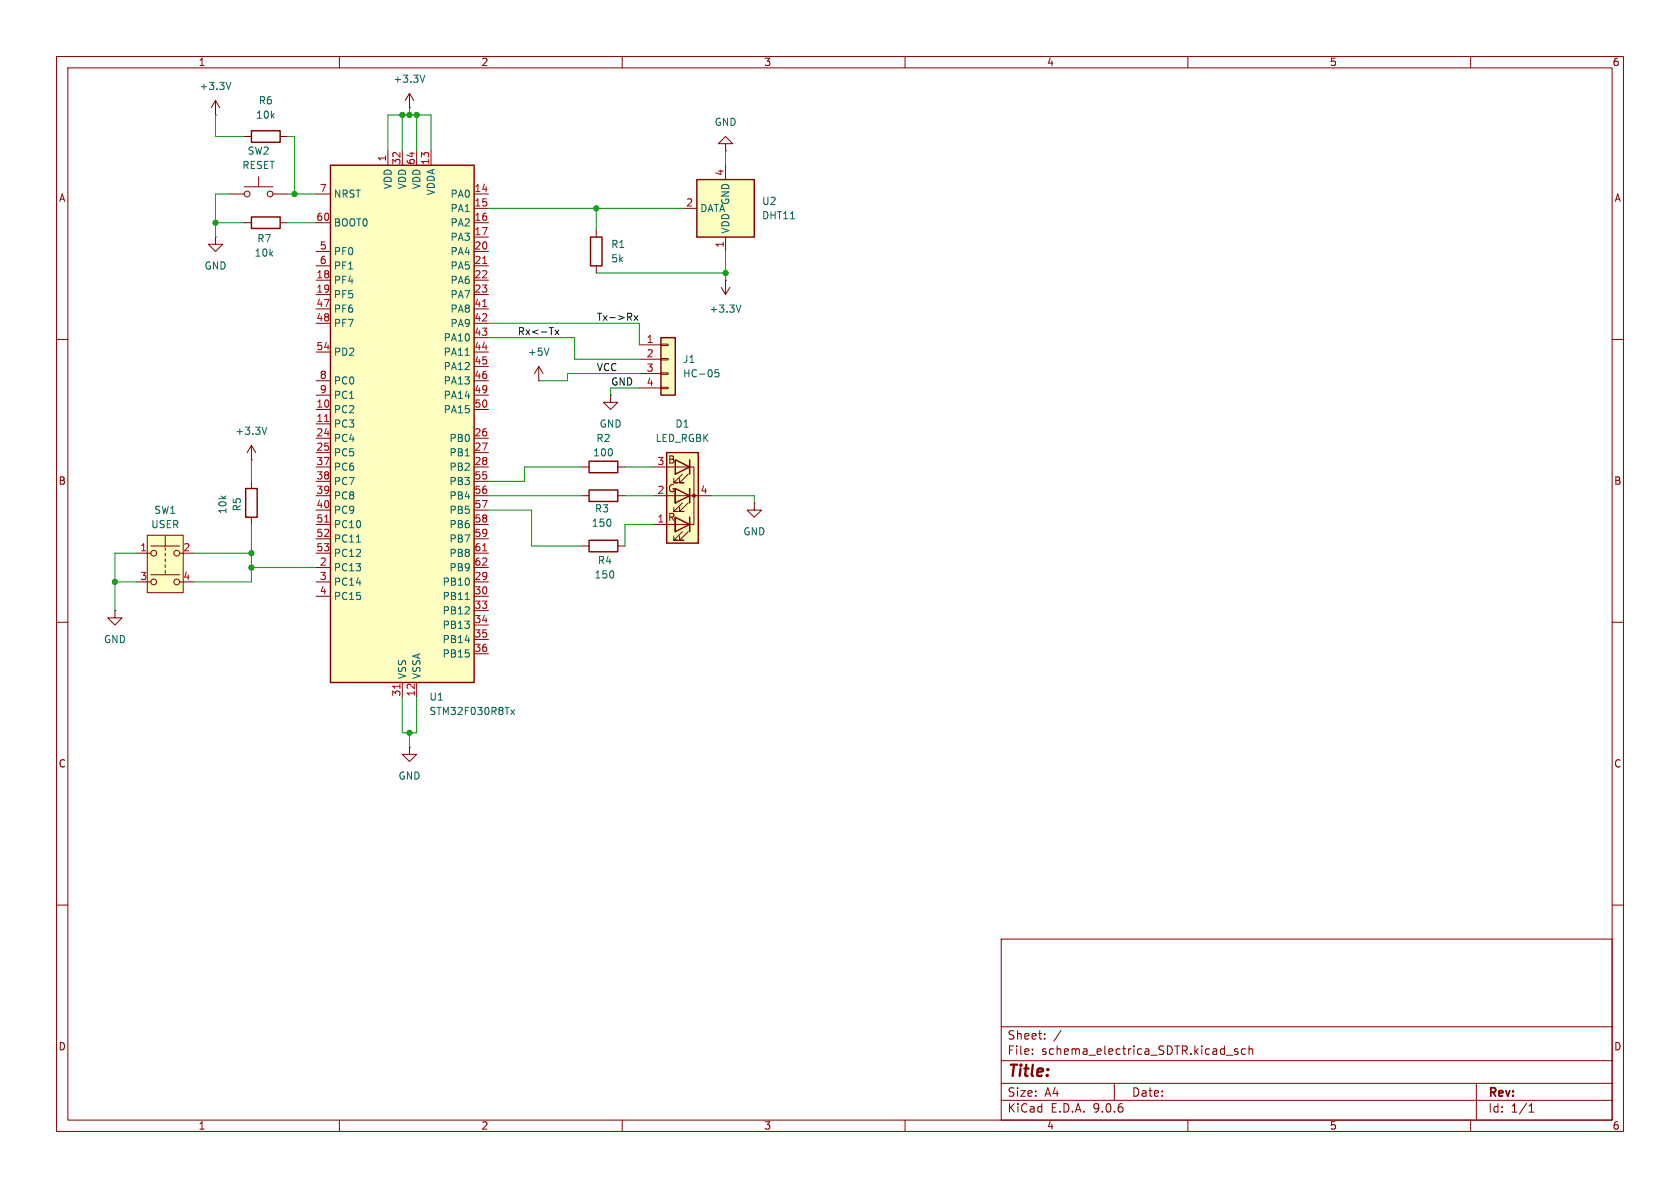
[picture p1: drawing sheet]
<svg xmlns="http://www.w3.org/2000/svg" width="297mm" height="210mm" viewBox="0 0 297 210" stroke-linecap="round" stroke-linejoin="round" font-family="sans-serif">
<g fill="none" stroke="#840000" stroke-width=".18">
<path d="M10 10h277v190h-277zM12 12h273v186h-273zM60 10v2M110 10v2M160 10v2M210 10v2M260 10v2M10 60h2M285 60h2M10 110h2M285 110h2M10 160h2"/>
<path d="M177 166h108v32h-108zM285 160h2M60 198v2M110 198v2M160 198v2M177 194.5h108M177 191.5h108M177 187.5h108M177 181.5h108M182.5 186.3v.1M182.5 185.5v.1M184.7 183.6v.1"/>
<path d="M184.7 182.8v.1M187.6 182.1l-1.3 2M197 191.5v3M210 198v2M216.8 186.5h1.2M218.8 185.5l-.3-.1-.3 .2 .1 .2 .5 .2v.3h-.6M220.2 185.5l-.5-.1-.2 .3v.4l.1 .2h.6M220.8 185.5l.2-.1 .4 .1 .1 .9M220.8 184.9v1.5M260 198v2M261 191.5v6.5M270.3 196.6h.9"/>
<path d="M270.3 195.5l.4-.4v1.5"/>
</g>
<path d="M116.8 59.7h2.6v10.2h-2.6z" fill="#ffffc2"/>
<path d="M104.4 41.9h2v5.1h-2zM116.8 59.7h2.6v10.2h-2.6z" fill="none" stroke="#840000" stroke-width=".25"/>
<g fill="none" stroke="#840000" stroke-width=".18">
<path d="M105.4 40.6v1.3M105.4 47v1.3M127.5 50.8l.8 1.3M128.3 49.5h.1M128.3 49.5v2.6M129 50.8l-.7 1.3M113 61h3.8M113 63.5h3.8M113 66h3.8M113 68.6h3.8M116.8 60.8h1.3v.3h-1.3zM116.8 63.4h1.3v.2h-1.3z"/>
<path d="M116.8 65.9h1.3v.3h-1.3zM116.8 68.5h1.3v.2h-1.3z"/>
</g>
<path d="M131 53.9l-.4 1.3M127.1 65.3h-.7v.7l.2-.2 .4 .1 .1 .2v.4l-.2 .1-.5-.1" fill="none" stroke="#006464" stroke-width=".18"/>
<path d="M123.2 31.8h10.1v10.1h-10.1z" fill="#ffffc2"/>
<path d="M123.2 31.8h10.1v10.1h-10.1z" fill="none" stroke="#840000" stroke-width=".25"/>
<g fill="none" stroke="#840000" stroke-width=".18">
<path d="M120.6 36.8h2.6M128.3 25.4h1.2l-1.2-1.3-1.3 1.3h1.3v1.3M128.3 26.7h.1M128.3 29.2v2.6M128.3 41.9v2.6M95.2 67.3h.1M95.2 64.8l-.7 1.2M95.2 64.8l.8 1.2M95.2 64.8v2.5M107.9 69.9v1.2h1.3l-1.3 1.3-1.2-1.3h1.2M107.9 69.9h.1M133.3 88.9v1.3h1.3l-1.3 1.2-1.2-1.2h1.2"/>
<path d="M133.3 88.9h.1"/>
</g>
<path d="M97.1 61.5l-.5 1.3" fill="none" stroke="#006464" stroke-width=".18"/>
<path d="M117.9 80h5.5v16h-5.5z" fill="#ffffc2"/>
<circle cx="122.7" cy="87.6" r=".25" fill="#840000" stroke="#840000" stroke-width=".18"/>
<path d="M104.1 86.6h5.1v2h-5.1zM104.1 81.5h5.1v2.1h-5.1zM104.1 95.5h5.1v2h-5.1zM117.9 80h5.5v16h-5.5zM119.4 91.4l2.5 1.3-2.5 1.3zM119.4 86.4l2.5 1.2-2.5 1.3zM119.4 81.3l2.5 1.3-2.5 1.2zM121.9 81.3v2.5M121.9 86.4v2.5M121.9 91.4v2.6" fill="none" stroke="#840000" stroke-width=".25"/>
<g fill="none" stroke="#840000" stroke-width=".18">
<path d="M102.9 87.6h1.2M102.9 82.6h1.2M102.9 96.5h1.2M109.2 87.6h1.3M109.2 82.6h1.3M109.2 96.5h1.3M115.6 92.7h2.5M115.6 87.6h2.5M115.6 82.6h2.5M119.4 94h.1M119.4 91.4v2.6zM119.4 88.9h.1"/>
<path d="M119.4 86.4v2.5zM119.4 87.6h6.3M119.4 82.6h2.5M120.6 94l-1.5 1.5h.8h-.8v-.8M120.6 88.9l-1.5 1.5h.8h-.8v-.7M120.6 83.8l-1.5 1.5h.8h-.8v-.7M121.7 82.6h1v10.1h-3.3M121.7 94l-1.6 1.5h.8h-.8v-.8M121.7 88.9l-1.6 1.5h.8h-.8v-.7M121.7 83.8l-1.6 1.5h.8h-.8v-.7M121.9 91.4v2.6M121.9 86.4v2.5"/>
</g>
<path d="M58.4 29.2h25.4v91.5h-25.4z" fill="#ffffc2"/>
<path d="M44.4 38.4h5.1v2h-5.1zM44.4 23.1h5.1v2h-5.1zM58.4 29.2h25.4v91.5h-25.4z" fill="none" stroke="#840000" stroke-width=".25"/>
<g fill="none" stroke="#840000" stroke-width=".18">
<path d="M38.1 17.8l-.8 1.3M38.1 17.8l.8 1.3M38.1 17.8v2.5M72.4 19.1h.1M72.4 16.5l-.8 1.3M72.4 16.5l.8 1.3M72.4 16.5v2.6M38.1 20.3h.1M40.6 34.3h2.6M43.2 39.4h1.2M43.2 24.1h1.2M43.2 33h5.1"/>
<path d="M45.7 31.2v1.8M48.3 34.3h2.5M49.5 39.4h1.3M49.5 24.1h1.3M55.9 34.3h2.5M55.9 39.4h2.5M68.6 26.7v2.5M71.1 26.7v2.5M73.7 26.7v2.5M76.2 26.7v2.5M83.8 34.3h2.6M83.8 39.4h2.6"/>
<path d="M83.8 36.8h2.6M38.1 41.9v1.3h1.3l-1.3 1.3-1.3-1.3h1.3M38.1 41.9h.1M55.9 44.5h2.5M55.9 47h2.5M55.9 49.5h2.5M55.9 52.1h2.5M55.9 54.6h2.5M55.9 57.2h2.5M83.8 44.5h2.6M83.8 47h2.6M83.8 49.5h2.6"/>
<path d="M83.8 52.1h2.6M83.8 54.6h2.6M83.8 57.2h2.6M83.8 41.9h2.6M83.8 59.7h2.6M44.4 78.7l-.7 1.3M44.4 78.7l.8 1.3M44.4 78.7v2.6M55.9 62.2h2.5M55.9 67.3h2.5M55.9 69.9h2.5M55.9 72.4h2.5"/>
<path d="M55.9 74.9h2.5M55.9 77.5h2.5M83.8 62.2h2.6M83.8 67.3h2.6M83.8 69.9h2.6M83.8 72.4h2.6M83.8 77.5h2.6M83.8 64.8h2.6M44.4 81.3h.1M55.9 80h2.5M55.9 82.6h2.5M55.9 85.1h2.5"/>
<path d="M55.9 87.6h2.5M55.9 90.2h2.5M55.9 92.7h2.5M55.9 95.3h2.5M55.9 97.8h2.5M83.8 80h2.6M83.8 82.6h2.6M83.8 85.1h2.6M83.8 87.6h2.6M83.8 90.2h2.6M83.8 92.7h2.6M83.8 95.3h2.6"/>
<path d="M83.8 97.8h2.6M55.9 100.3h2.5M55.9 102.9h2.5M55.9 105.4h2.5M83.8 100.3h2.6M83.8 102.9h2.6M83.8 105.4h2.6M83.8 108h2.6M83.8 110.5h2.6M83.8 113h2.6M83.8 115.6h2.6M71.1 120.7v2.5"/>
<path d="M73.7 120.7v2.5"/>
<circle cx="43.7" cy="34.3" r=".51"/>
<circle cx="47.8" cy="34.3" r=".51"/>
</g>
<path d="M85.3 46.6h.8M85.3 54.2h.8M57.4 74.5h.7M57.4 92.3h.7M85.3 97.4h.8M70.7 121v.7" fill="none" stroke="#a90000" stroke-width=".18"/>
<path d="M40.8 14.5l-.4 1.3M75.1 13.3l-.4 1.2M47.2 75.5l-.5 1.3M82.2 62.8h.8M63 95.8h.7M82.2 106h.8M90.3 125.5l.7 .8M91 125.5l-.7 .8" fill="none" stroke="#006464" stroke-width=".18"/>
<path d="M26 94.6h6.4v10.2h-6.4z" fill="#ffffc2"/>
<g fill="none" stroke="#840000" stroke-width=".18">
<path d="M24.1 97.8h2.6M26 94.6h6.4v10.2h-6.4zM26.7 96.5h5M29.2 94.7v1.8M29.2 96.8v.5M29.2 97.8v.5M29.2 98.8v.5M29.2 99.8v.5M31.7 97.8h2.6M44.4 85.1v1.3M44.4 91.4v1.3M20.3 108v1.2h1.3l-1.3 1.3-1.3-1.3h1.3"/>
<path d="M20.3 108h.1M24.1 102.9h2.6M26.7 101.6h5M29.2 100.8v.5M31.7 102.9h2.6M72.4 132.1v1.3h1.3l-1.3 1.2-1.3-1.2h1.3M72.4 132.1h.1"/>
<circle cx="27.2" cy="97.8" r=".51"/>
<circle cx="31.2" cy="97.8" r=".51"/>
<circle cx="27.2" cy="102.9" r=".51"/>
<circle cx="31.2" cy="102.9" r=".51"/>
</g>
<path d="M43.4 86.4h2.1v5h-2.1z" fill="none" stroke="#840000" stroke-width=".25"/>
<path d="M97.1 57.9h.7M98.1 58.3l.7 .9M98.8 58.3l-.7 .9M112.1 55.8l.7 .8M112.8 55.8l-.7 .8" fill="none" stroke="#0f0f0f" stroke-width=".18"/>
<g fill="none" stroke="#009600" stroke-width=".18">
<path d="M72.4 19.1v1.2M38.1 39.4h5.1M38.1 20.3v3.8h5.1M40.6 34.3h-2.5v7.6M50.8 34.3h5.1M50.8 39.4h5.1M50.8 24.1h1.3v10.2M68.6 26.7v-6.4h7.6v6.4M71.1 20.3v6.4M73.7 20.3v6.4M86.4 36.8h34.2M105.4 36.8v3.8"/>
<path d="M128.3 26.7v2.5M86.4 59.7h15.2v3.8h11.4M86.4 57.2h26.6v3.8M105.4 48.3h22.9M128.3 44.5v5M113 66h-12.7v1.3h-5.1M113 68.6h-5.1v1.3M24.1 97.8h-3.8v10.2M34.3 97.8h10.1M44.4 81.3v3.8M44.4 92.7v10.2h-10.1M86.4 87.6h16.5"/>
<path d="M86.4 90.2h7.6v6.3h8.9M102.9 82.6h-10.2v2.5h-6.3M110.5 87.6h5.1M110.5 82.6h5.1M115.6 92.7h-5.1v3.8M125.7 87.6h7.6v1.3M20.3 102.9h3.8M44.4 100.3h11.5M71.1 123.2v6.3h2.6v-6.3M72.4 129.5v2.6"/>
</g>
<g fill="#009600" stroke="#009600" stroke-width=".18">
<circle cx="105.4" cy="36.8" r=".46"/>
<circle cx="128.3" cy="48.3" r=".46"/>
<circle cx="71.1" cy="20.3" r=".46"/>
<circle cx="72.4" cy="20.3" r=".46"/>
<circle cx="73.7" cy="20.3" r=".46"/>
<circle cx="38.1" cy="39.4" r=".46"/>
<circle cx="52.1" cy="34.3" r=".46"/>
<circle cx="44.4" cy="100.3" r=".46"/>
<circle cx="72.4" cy="129.5" r=".46"/>
<circle cx="20.3" cy="102.9" r=".46"/>
<circle cx="44.4" cy="97.8" r=".46"/>
</g>
<text font-size="2.8" fill="#840000" x="178" y="190.9">Title:</text>
<g font-size="2.1" fill="#840000">
<text x="178" y="184">Sheet:</text>
<text x="178" y="186.7">File:</text>
<text x="184.1" y="186.7">schema_electrica_SDTR.kicad_sch</text>
<text x="178" y="196.9">KiCad</text>
<text x="178" y="194.1">Size:</text>
<text x="184.7" y="194.1">A4</text>
<text x="185.7" y="196.9">E.D.A.</text>
<text x="193.3" y="196.9">9.0.6</text>
<text x="200" y="194.1">Date:</text>
<text x="263" y="194.3">Rev:</text>
<text x="263" y="196.9">Id:</text>
<text x="267.1" y="196.9">1/1</text>
</g>
<g font-size="1.8" fill="#840000">
<text x="35" y="11.9">1</text>
<text x="85" y="11.9">2</text>
<text x="135" y="11.9">3</text>
<text x="185" y="11.9">4</text>
<text x="235" y="11.9">5</text>
<text x="285" y="11.9">6</text>
<text x="10.3" y="35.9">A</text>
<text x="285.3" y="35.9">A</text>
<text x="118" y="82.1">B</text>
<text x="10.3" y="85.9">B</text>
<text x="118" y="87.2">G</text>
<text x="285.3" y="85.9">B</text>
<text x="118" y="92.3">R</text>
<text x="10.3" y="135.9">C</text>
<text x="285.3" y="135.9">C</text>
<text x="10.3" y="185.9">D</text>
<text x="285.3" y="185.9">D</text>
<text x="35" y="199.9">1</text>
<text x="85" y="199.9">2</text>
<text x="135" y="199.9">3</text>
<text x="185" y="199.9">4</text>
<text x="235" y="199.9">5</text>
<text x="285" y="199.9">6</text>
</g>
<g font-size="1.8" fill="#006464">
<text x="35.2" y="16.1">+3.3V</text>
<text x="69.4" y="14.8">+3.3V</text>
<text x="45.2" y="21.2">10k</text>
<text x="45.6" y="18.6">R6</text>
<text x="126.2" y="22.5">GND</text>
<text x="43.7" y="27.5">SW2</text>
<text x="42.7" y="30.1">RESET</text>
<text x="58.9" y="35.2">NRST</text>
<text x="69.4" y="33.5" transform="rotate(-90 69.4 33.5)">VDD</text>
<text x="72" y="33.5" transform="rotate(-90 72 33.5)">VDD</text>
<text x="74.5" y="33.5" transform="rotate(-90 74.5 33.5)">VDD</text>
<text x="77.1" y="34.6" transform="rotate(-90 77.1 34.6)">VDDA</text>
<text x="79.5" y="35.2">PA0</text>
<text x="58.9" y="40.2">BOOT0</text>
<text x="79.5" y="37.7">PA1</text>
<text x="79.5" y="40.2">PA2</text>
<text x="123.7" y="37.7">DATA</text>
<text x="129.1" y="41.4" transform="rotate(-90 129.1 41.4)">VDD</text>
<text x="129.1" y="36.3" transform="rotate(-90 129.1 36.3)">GND</text>
<text x="134.6" y="39">DHT11</text>
<text x="134.6" y="36.4">U2</text>
<text x="36.1" y="47.9">GND</text>
<text x="44.9" y="45.6">10k</text>
<text x="45.4" y="43">R7</text>
<text x="58.9" y="45.3">PF0</text>
<text x="58.9" y="47.9">PF1</text>
<text x="79.5" y="42.8">PA3</text>
<text x="79.5" y="45.3">PA4</text>
<text x="79.5" y="47.9">PA5</text>
<text x="108" y="44">R1</text>
<text x="108" y="46.6">5k</text>
<text x="58.9" y="50.4">PF4</text>
<text x="58.9" y="52.9">PF5</text>
<text x="79.5" y="50.4">PA6</text>
<text x="79.5" y="52.9">PA7</text>
<text x="58.9" y="55.5">PF6</text>
<text x="58.9" y="58">PF7</text>
<text x="79.5" y="55.5">PA8</text>
<text x="79.5" y="58">PA9</text>
<text x="125.3" y="55.5">+3.3V</text>
<text x="58.9" y="63.1">PD2</text>
<text x="78.3" y="60.6">PA10</text>
<text x="78.3" y="63.1">PA11</text>
<text x="78.3" y="65.6">PA12</text>
<text x="93.2" y="63.1">+5V</text>
<text x="120.7" y="64.4">J1</text>
<text x="58.9" y="68.2">PC0</text>
<text x="58.9" y="70.7">PC1</text>
<text x="78.3" y="68.2">PA13</text>
<text x="78.3" y="70.7">PA14</text>
<text x="120.7" y="66.9">HC-05</text>
<text x="41.5" y="77.1">+3.3V</text>
<text x="58.9" y="73.3">PC2</text>
<text x="58.9" y="75.8">PC3</text>
<text x="78.3" y="73.3">PA15</text>
<text x="105.9" y="75.8">GND</text>
<text x="119.3" y="75.8">D1</text>
<text x="58.9" y="78.3">PC4</text>
<text x="58.9" y="80.9">PC5</text>
<text x="58.9" y="83.4">PC6</text>
<text x="79.4" y="78.3">PB0</text>
<text x="79.4" y="80.9">PB1</text>
<text x="79.4" y="83.4">PB2</text>
<text x="104.8" y="80.9">100</text>
<text x="105.3" y="78.3">R2</text>
<text x="115.8" y="78.3">LED_RGBK</text>
<text x="58.9" y="86">PC7</text>
<text x="58.9" y="88.5">PC8</text>
<text x="79.4" y="86">PB3</text>
<text x="79.4" y="88.5">PB4</text>
<text x="26.6" y="93.6">USER</text>
<text x="27.2" y="91">SW1</text>
<text x="40.2" y="91" transform="rotate(-90 40.2 91)">10k</text>
<text x="42.8" y="90.5" transform="rotate(-90 42.8 90.5)">R5</text>
<text x="58.9" y="91">PC9</text>
<text x="58.9" y="93.6">PC10</text>
<text x="79.4" y="91">PB5</text>
<text x="79.4" y="93.6">PB6</text>
<text x="104.5" y="93.3">150</text>
<text x="105.1" y="90.8">R3</text>
<text x="131.3" y="94.8">GND</text>
<text x="58.9" y="96.1">PC11</text>
<text x="58.9" y="98.7">PC12</text>
<text x="58.9" y="101.2">PC13</text>
<text x="79.4" y="96.1">PB7</text>
<text x="79.4" y="98.7">PB8</text>
<text x="79.4" y="101.2">PB9</text>
<text x="105.6" y="99.9">R4</text>
<text x="58.9" y="103.7">PC14</text>
<text x="58.9" y="106.3">PC15</text>
<text x="78.1" y="103.7">PB10</text>
<text x="78.1" y="106.3">PB11</text>
<text x="105" y="102.5">150</text>
<text x="18.3" y="113.9">GND</text>
<text x="78.1" y="108.8">PB12</text>
<text x="78.1" y="111.4">PB13</text>
<text x="78.1" y="113.9">PB14</text>
<text x="78.1" y="116.4">PB15</text>
<text x="72" y="120.1" transform="rotate(-90 72 120.1)">VSS</text>
<text x="74.5" y="120.1" transform="rotate(-90 74.5 120.1)">VSSA</text>
<text x="75.8" y="124.1">U1</text>
<text x="75.8" y="126.6">STM32F030R8Tx</text>
<text x="70.4" y="138">GND</text>
</g>
<g font-size="1.8" fill="#a90000">
<text x="68.3" y="28.6" transform="rotate(-90 68.3 28.6)">1</text>
<text x="70.9" y="29.3" transform="rotate(-90 70.9 29.3)">32</text>
<text x="73.4" y="29.3" transform="rotate(-90 73.4 29.3)">64</text>
<text x="75.9" y="29.3" transform="rotate(-90 75.9 29.3)">13</text>
<text x="56.4" y="34">7</text>
<text x="83.8" y="34">14</text>
<text x="128" y="31.2" transform="rotate(-90 128 31.2)">4</text>
<text x="55.8" y="39.1">60</text>
<text x="83.8" y="36.6">15</text>
<text x="83.8" y="39.1">16</text>
<text x="83.8" y="41.7">17</text>
<text x="121.2" y="36.6">2</text>
<text x="56.4" y="44.2">5</text>
<text x="56.4" y="46.7">6</text>
<text x="83.8" y="44.2">20</text>
<text x="83.8" y="46.7">21</text>
<text x="128" y="43.9" transform="rotate(-90 128 43.9)">1</text>
<text x="55.8" y="49.3">18</text>
<text x="55.8" y="51.8">19</text>
<text x="83.8" y="49.3">22</text>
<text x="83.8" y="51.8">23</text>
<text x="55.8" y="54.4">47</text>
<text x="55.8" y="56.9">48</text>
<text x="83.8" y="54.4">41</text>
<text x="83.8" y="56.9">42</text>
<text x="83.8" y="59.4">43</text>
<text x="55.8" y="62">54</text>
<text x="83.8" y="62">44</text>
<text x="83.8" y="64.5">45</text>
<text x="114.2" y="60.7">1</text>
<text x="114.2" y="63.2">2</text>
<text x="114.2" y="65.8">3</text>
<text x="56.4" y="67.1">8</text>
<text x="56.4" y="69.6">9</text>
<text x="83.8" y="67.1">46</text>
<text x="83.8" y="69.6">49</text>
<text x="114.2" y="68.3">4</text>
<text x="55.8" y="72.1">10</text>
<text x="55.8" y="74.7">11</text>
<text x="55.8" y="77.2">24</text>
<text x="83.8" y="72.1">50</text>
<text x="83.8" y="77.2">26</text>
<text x="55.8" y="79.8">25</text>
<text x="55.8" y="82.3">37</text>
<text x="83.8" y="79.8">27</text>
<text x="83.8" y="82.3">28</text>
<text x="116.1" y="82.3">3</text>
<text x="55.8" y="84.8">38</text>
<text x="55.8" y="87.4">39</text>
<text x="55.8" y="89.9">40</text>
<text x="83.8" y="84.8">55</text>
<text x="83.8" y="87.4">56</text>
<text x="83.8" y="89.9">57</text>
<text x="116.1" y="87.4">2</text>
<text x="123.8" y="87.4">4</text>
<text x="55.8" y="92.5">51</text>
<text x="55.8" y="95">52</text>
<text x="83.8" y="92.5">58</text>
<text x="83.8" y="95">59</text>
<text x="116.1" y="92.5">1</text>
<text x="24.7" y="97.5">1</text>
<text x="32.3" y="97.5">2</text>
<text x="55.8" y="97.5">53</text>
<text x="56.4" y="100.1">2</text>
<text x="83.8" y="97.5">61</text>
<text x="83.8" y="100.1">62</text>
<text x="24.7" y="102.6">3</text>
<text x="32.3" y="102.6">4</text>
<text x="56.4" y="102.6">3</text>
<text x="56.4" y="105.2">4</text>
<text x="83.8" y="102.6">29</text>
<text x="83.8" y="105.2">30</text>
<text x="83.8" y="107.7">33</text>
<text x="83.8" y="110.2">34</text>
<text x="83.8" y="112.8">35</text>
<text x="83.8" y="115.3">36</text>
<text x="70.9" y="123.2" transform="rotate(-90 70.9 123.2)">31</text>
<text x="73.4" y="123.2" transform="rotate(-90 73.4 123.2)">12</text>
</g>
<g font-size="1.8" fill="#0f0f0f">
<text x="91.4" y="59.3">Rx&lt;-Tx</text>
<text x="105.4" y="56.8">Tx-&gt;Rx</text>
<text x="105.4" y="65.7">VCC</text>
<text x="107.9" y="68.2">GND</text>
</g>
</svg>
